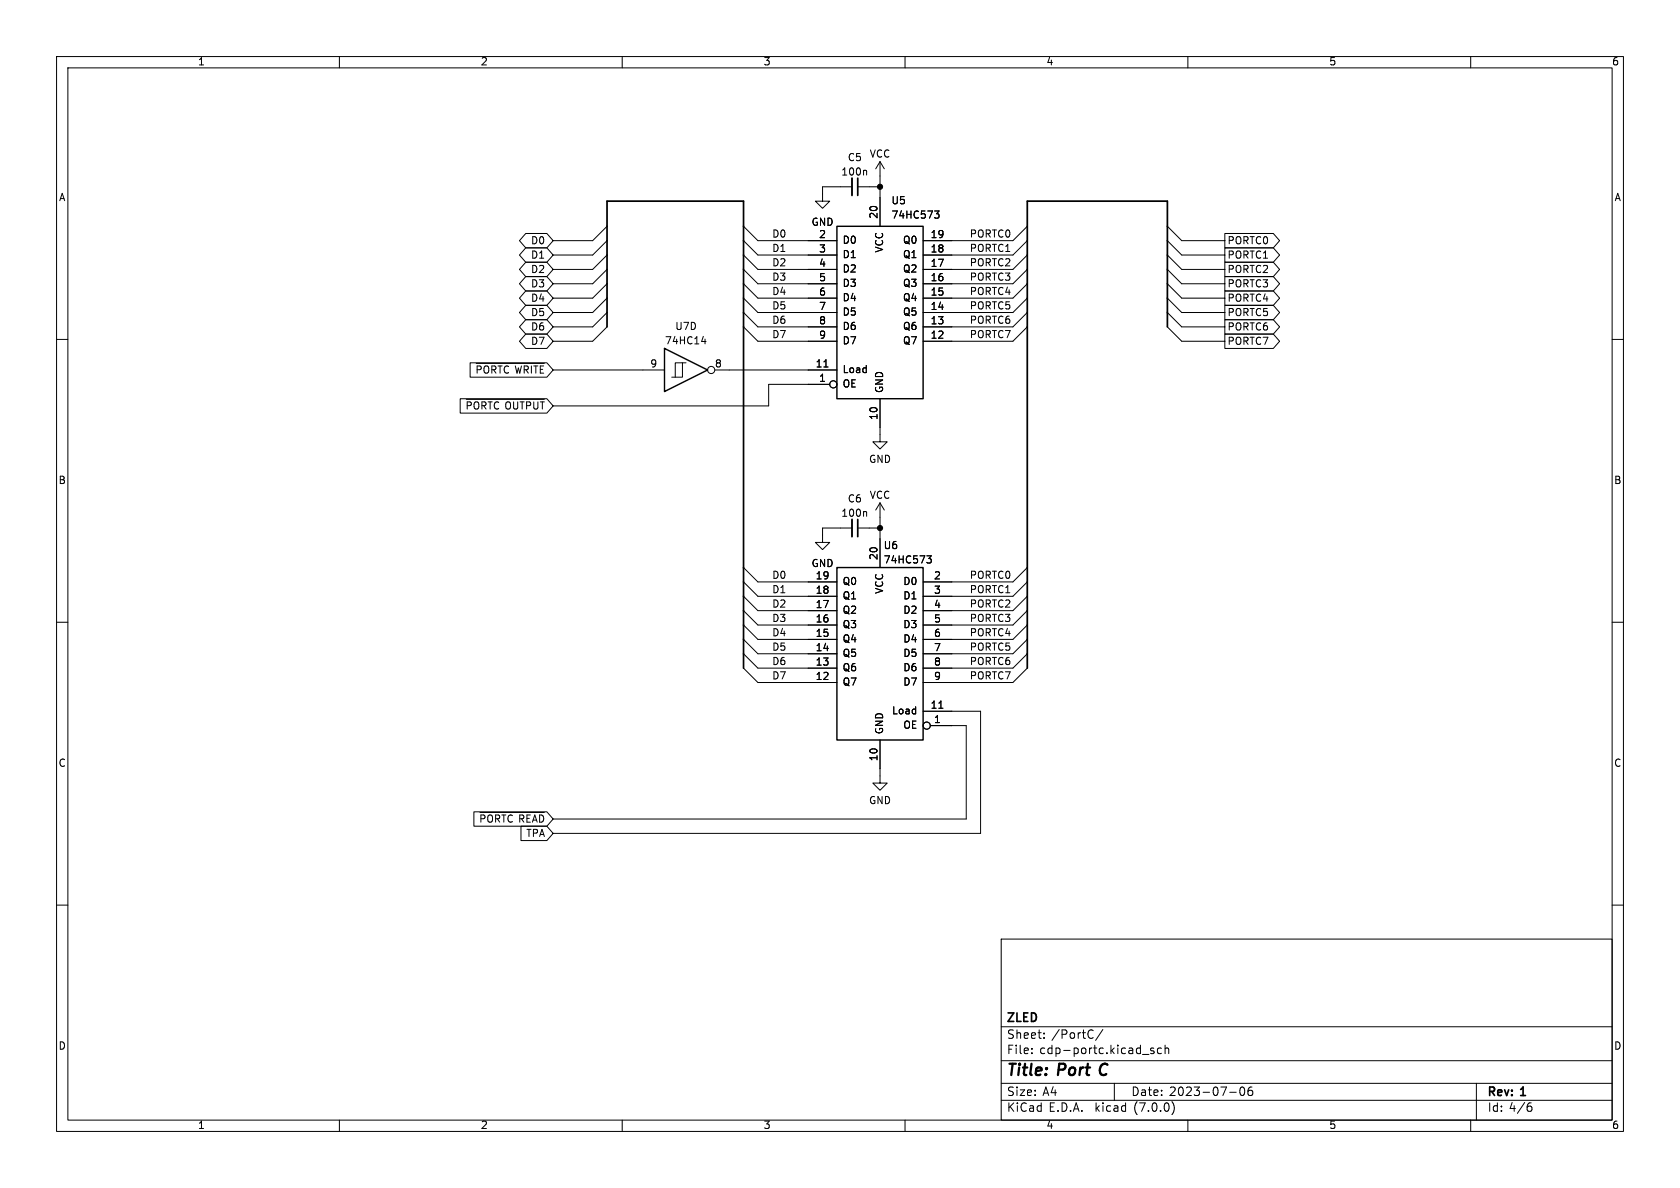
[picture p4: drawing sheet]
<svg xmlns="http://www.w3.org/2000/svg" width="297mm" height="210mm" viewBox="0 0 297 210" stroke-linecap="round" stroke-linejoin="round" font-family="sans-serif">
<g fill="none" stroke="#000" stroke-width=".18">
<path d="M10 10h277v190h-277zM12 12h273v186h-273zM60 10v2M110 10v2M160 10v2M210 10v2M260 10v2M150.6 33h-5.2v2.6h1.3l-1.3 1.2-1.3-1.2h1.3M151.6 33h4M153 30.1l.2 .2v.6M155.6 28.6l-.8 1.2M155.6 28.6v11.4"/>
<path d="M155.6 28.6l.7 1.2M165.2 37.3h.8l-.4 .5 .3 .1 .1 .4-.2 .3h-.4M10 60h2M92.9 48.9h3.8l1.1 1.3-1.1 1.2h-3.8l-1.1-1.2zM92.9 51.4h3.8l1.1 1.3-1.1 1.3h-3.8l-1.1-1.3zM92.9 56.5h3.8l1.1 1.3-1.1 1.3h-3.8l-1.1-1.3zM92.9 59.1h3.8l1.1 1.2-1.1 1.3h-3.8l-1.1-1.3zM92.9 54h3.8l1.1 1.2-1.1 1.3h-3.8l-1.1-1.3zM92.9 41.3h3.8l1.1 1.2-1.1 1.3h-3.8l-1.1-1.3zM92.9 46.4h3.8l1.1 1.2-1.1 1.3h-3.8l-1.1-1.3zM92.9 43.8h3.8l1.1 1.3-1.1 1.3h-3.8l-1.1-1.3zM107.3 57.8l-2.5 2.5h-7"/>
<path d="M107.3 55.2l-2.5 2.6h-7M107.3 52.7l-2.5 2.5h-7M107.3 50.2l-2.5 2.5h-7M107.3 47.6l-2.5 2.6h-7M107.3 45.1l-2.5 2.5h-7M107.3 42.5l-2.5 2.6h-7M107.3 40l-2.5 2.5h-7M124.6 59.9v.9M131.4 57.8l2.6 2.5h14M131.4 55.2l2.6 2.6h14M131.4 52.7l2.6 2.5h14M131.4 50.2l2.6 2.5h14"/>
<path d="M131.4 47.6l2.6 2.6h14M131.4 45.1l2.6 2.5h14M131.4 42.5l2.6 2.6h14M131.4 40l2.6 2.5h14M181.6 57.8l-2.5 2.5h-15.9M181.6 55.2l-2.5 2.6h-15.9M181.6 52.7l-2.5 2.5h-15.9M181.6 50.2l-2.5 2.5h-15.9M181.6 47.6l-2.5 2.6h-15.9M181.6 45.1l-2.5 2.5h-15.9M181.6 42.5l-2.5 2.6h-15.9M181.6 40l-2.5 2.5h-15.9"/>
<path d="M206.4 57.8l2.5 2.5h7.6M206.4 55.2l2.5 2.6h7.6M206.4 52.7l2.5 2.5h7.6M206.4 50.2l2.5 2.5h7.6M206.4 47.6l2.5 2.6h7.6M206.4 45.1l2.5 2.5h7.6M206.4 42.5l2.5 2.6h7.6M206.4 40l2.5 2.5h7.6M216.5 56.5h8.6l1.1 1.3-1.1 1.3h-8.6zM216.5 54h8.6l1.1 1.2-1.1 1.3h-8.6zM216.5 51.4h8.6l1.1 1.3-1.1 1.3h-8.6zM216.5 59.1h8.6l1.1 1.2-1.1 1.3h-8.6z"/>
<path d="M216.5 48.9h8.6l1.1 1.3-1.1 1.2h-8.6zM216.5 46.4h8.6l1.1 1.2-1.1 1.3h-8.6zM216.5 41.3h8.6l1.1 1.2-1.1 1.3h-8.6zM216.5 43.8h8.6l1.1 1.3-1.1 1.3h-8.6zM285 60h2M81.4 70.5h15.3l1.1 1.3-1.1 1.2h-15.3zM82.4 70.6h13.8M83.1 64.1h13.6l1.1 1.3-1.1 1.3h-13.6zM83.3 71.5l-.1-.4-.6-.1v1.3M83.8 71.5a.42 .42 0 0 1 .4-.5 .42 .42 0 0 1 .5 .5M84.2 64.2h12M85.1 65.1l-.1-.3-.6-.1v1.3"/>
<path d="M85.6 65.1a.42 .42 0 0 1 .4-.4 .42 .42 0 0 1 .4 .4M85.9 71.5l-.1-.4-.6-.1v1.3M86.3 71h.7M86.6 71v1.3M87.7 65.1l-.1-.3-.6-.1v1.3M88 64.7h.8M88.2 71.2l-.3-.2-.3 .1-.2 .5M88.4 64.7v1.3M89.4 71.5a.42 .42 0 0 1 .4-.5 .42 .42 0 0 1 .5 .5M89.9 64.8l-.2-.1-.3 .1-.3 .4M90.8 71v1.1M91.1 64.7l.3 1.3"/>
<path d="M91.5 71v1.1M91.9 71h.8M92.2 64.7l-.3 1.3M92.3 71v1.3M93.4 65.1l-.1-.3-.6-.1v1.3M93.8 71.5l-.1-.4-.6-.1v1.3M93.9 64.7v1.3M94.4 71v1.1M94.4 64.7h.7M94.7 64.7v1.3M95.1 71v1.1M95.5 71h.7"/>
<path d="M95.9 71v1.3M96.1 64.7h-.6v1.3M97.8 65.4h19.7M120.6 64.1h-1.2v2.6M121.3 64.1h-.7v2.6h-1.9M124 60.4h.8M126.4 65.4h21.6M145.7 64.9h.7M146.7 67.9h-10.8v3.9h-38.1M155.6 70.5v7.6h1.2l-1.2 1.3-1.3-1.3h1.3M150.6 93.3h-5.2v2.6h1.3l-1.3 1.3-1.3-1.3h1.3M151.6 93.3h4"/>
<path d="M153 90.4l.2 .2v.7M155.6 88.9v11.4M155.6 88.9l-.8 1.3M155.6 88.9l.7 1.3M163.9 98.3h.7l-.4 .4 .4 .2v.4l-.2 .2h-.4M10 110h2M131.4 118.1l2.6 2.6h14M131.4 115.6l2.6 2.5h14M131.4 113l2.6 2.6h14M131.4 110.5l2.6 2.5h14M131.4 108l2.6 2.5h14M131.4 105.4l2.6 2.6h14"/>
<path d="M131.4 102.9l2.6 2.5h14M131.4 100.3l2.6 2.6h14M181.6 118.1l-2.5 2.6h-15.9M181.6 115.6l-2.5 2.5h-15.9M181.6 113l-2.5 2.6h-15.9M181.6 110.5l-2.5 2.5h-15.9M181.6 108l-2.5 2.5h-15.9M181.6 105.4l-2.5 2.6h-15.9M181.6 102.9l-2.5 2.5h-15.9M181.6 100.3l-2.5 2.6h-15.9M285 110h2M155.6 130.8v7.6h1.2l-1.2 1.3-1.3-1.3h1.3"/>
<path d="M163.2 125.7h10.2v21.6h-75.6M164.5 128.3h6.3v16.5h-73M166 125.2h.7M10 160h2M83.8 143.5h12.9l1.1 1.3-1.1 1.3h-12.9zM84.8 143.6h11.4M85.7 144.5l-.1-.4h-.6v1.2M86.2 144.5a.42 .42 0 0 1 .4-.5 .42 .42 0 0 1 .5 .5M88.3 144.5l-.1-.4h-.6v1.2M88.7 144.1h.7M89.1 144.1v1.2M90.6 144.2l-.3-.1h-.3l-.2 .5"/>
<path d="M92.1 146h4.6l1.1 1.3-1.1 1.3h-4.6zM92.6 144.5l-.1-.4h-.6v1.2M93.8 144.1h-.6v1.2M94.1 145.3l.4-1.2 .5 1.2M96.1 144.6l-.2-.5h-.5v1.2M285 160h2M177 166h108v32h-108zM60 198v2M110 198v2M160 198v2M177 194.5h108M177 191.5h108"/>
<path d="M177 187.5h108M177 181.5h108M182.4 186.1v.2M182.4 185.3v.2M184.6 183.4v.2M184.6 182.6v.2M193 182.1l.3 .1M193.3 183.4l-.3 .2M195 182l-1.3 1.9M197 191.5v3M202 186.4h1.1M204 185.3h-.4l-.2 .2 .1 .2 .5 .1v.4h-.6"/>
<path d="M205.3 185.3h-.4l-.3 .2v.5l.2 .2h.5M206 185.4l.2-.1h.3l.1 1M206 184.8v1.5M207.2 194.8a1.74 1.74 0 0 1 0 2.2M210 198v2M217.4 193.1h1.1M219.4 192.2h.1a.81 .81 0 0 1 .6 .6 .81 .81 0 0 1-.3 .8l-.1 .1a.81 .81 0 0 1-.6-.7 .81 .81 0 0 1 .3-.8zM221.3 192.2a.59 .59 0 0 0-.7 .6v.6l.2 .2 .4 .1 .2-.2 .1-.5-.2-.2-.4-.1-.3 .3M260 198v2M261 191.5v6.5M270.3 195.5h.2l.3 .3v.5l-.5 .2M270.7 195h-.4"/>
<circle cx="125.7" cy="65.4" r=".63"/>
<circle cx="147.3" cy="67.9" r=".63"/>
<circle cx="163.8" cy="128.3" r=".63"/>
</g>
<path d="M194.5 188.9v.7" fill="none" stroke="#000" stroke-width=".4"/>
<path d="M150.6 31.5v3M150.6 91.8v3.1" fill="none" stroke="#000" stroke-width=".33"/>
<path d="M151.6 31.5v3M107.3 57.8v-22.2h24.1v82.5M206.4 57.8v-22.2h-24.8v82.5M151.6 91.8v3.1" fill="none" stroke="#000" stroke-width=".3"/>
<path d="M148 40h15.2v30.5h-15.2zM117.5 61.6l7.6 3.8-7.6 3.8zM148 100.3h15.2v30.5h-15.2z" fill="none" stroke="#000" stroke-width=".25"/>
<g fill="#000" stroke="#000" stroke-width=".18">
<circle cx="155.6" cy="33" r=".46"/>
<circle cx="155.6" cy="93.3" r=".46"/>
</g>
<g font-size="2.8">
<text x="178" y="190.8">Title:</text>
<text x="187.1" y="190.8">Port</text>
<text x="195.1" y="190.8">C</text>
</g>
<g font-size="2.1">
<text x="178" y="183.9">Sheet:</text>
<text x="178" y="181.1">ZLED</text>
<text x="185.9" y="183.9">/PortC/</text>
<text x="178" y="186.6">File:</text>
<text x="183.8" y="186.6">cdp-portc.kicad_sch</text>
<text x="178" y="196.8">KiCad</text>
<text x="178" y="194">Size:</text>
<text x="184.3" y="194">A4</text>
<text x="185.4" y="196.8">E.D.A.</text>
<text x="193.7" y="196.8">kicad</text>
<text x="200" y="194">Date:</text>
<text x="200.6" y="196.8">(7.0.0)</text>
<text x="206.7" y="194">2023-07-06</text>
<text x="263" y="194.2">Rev:</text>
<text x="263" y="196.8">Id: 4/6</text>
<text x="269" y="194.2">1</text>
</g>
<g font-size="1.8">
<text x="35" y="11.8">1</text>
<text x="85" y="11.8">2</text>
<text x="135" y="11.8">3</text>
<text x="185" y="11.8">4</text>
<text x="235" y="11.8">5</text>
<text x="285" y="11.8">6</text>
<text x="149.8" y="28.8">C5</text>
<text x="153.7" y="28.1">VCC</text>
<text x="10.4" y="35.8">A</text>
<text x="148.7" y="31.3">100n</text>
<text x="285.4" y="35.8">A</text>
<text x="143.4" y="40.2">GND</text>
<text x="155.3" y="38.7" transform="rotate(-90 155.3 38.7)">20</text>
<text x="157.5" y="36.4">U5</text>
<text x="157.5" y="38.9">74HC573</text>
<text x="93.8" y="43.5">D0</text>
<text x="93.8" y="46">D1</text>
<text x="136.5" y="44.7">D1</text>
<text x="136.5" y="42.2">D0</text>
<text x="136.5" y="47.3">D2</text>
<text x="144.7" y="42.3">2</text>
<text x="144.7" y="44.8">3</text>
<text x="144.7" y="47.4">4</text>
<text x="149" y="43.4">D0</text>
<text x="149" y="45.9">D1</text>
<text x="156.4" y="44.8" transform="rotate(-90 156.4 44.8)">VCC</text>
<text x="159.5" y="45.9">Q1</text>
<text x="159.5" y="43.4">Q0</text>
<text x="164.5" y="47.4">17</text>
<text x="164.5" y="44.8">18</text>
<text x="164.5" y="42.3">19</text>
<text x="171.4" y="44.7">PORTC1</text>
<text x="171.4" y="42.2">PORTC0</text>
<text x="171.4" y="47.3">PORTC2</text>
<text x="217" y="43.5">PORTC0</text>
<text x="217" y="46">PORTC1</text>
<text x="93.8" y="51.1">D3</text>
<text x="93.8" y="53.6">D4</text>
<text x="93.8" y="48.5">D2</text>
<text x="136.5" y="52.4">D4</text>
<text x="136.5" y="49.8">D3</text>
<text x="144.7" y="49.9">5</text>
<text x="144.7" y="52.5">6</text>
<text x="149" y="48.5">D2</text>
<text x="149" y="51">D3</text>
<text x="149" y="53.5">D4</text>
<text x="159.5" y="53.5">Q4</text>
<text x="159.5" y="51">Q3</text>
<text x="159.5" y="48.5">Q2</text>
<text x="164.5" y="52.5">15</text>
<text x="164.5" y="49.9">16</text>
<text x="171.4" y="49.8">PORTC3</text>
<text x="171.4" y="52.4">PORTC4</text>
<text x="217" y="53.6">PORTC4</text>
<text x="217" y="51.1">PORTC3</text>
<text x="217" y="48.5">PORTC2</text>
<text x="93.8" y="58.7">D6</text>
<text x="93.8" y="56.2">D5</text>
<text x="119.3" y="58.6">U7D</text>
<text x="136.5" y="57.4">D6</text>
<text x="136.5" y="60">D7</text>
<text x="136.5" y="54.9">D5</text>
<text x="144.7" y="55">7</text>
<text x="144.7" y="57.5">8</text>
<text x="149" y="56.1">D5</text>
<text x="149" y="58.6">D6</text>
<text x="159.5" y="58.6">Q6</text>
<text x="159.5" y="56.1">Q5</text>
<text x="164.5" y="57.5">13</text>
<text x="164.5" y="55">14</text>
<text x="171.4" y="57.4">PORTC6</text>
<text x="171.4" y="60">PORTC7</text>
<text x="171.4" y="54.9">PORTC5</text>
<text x="217" y="58.7">PORTC6</text>
<text x="217" y="56.2">PORTC5</text>
<text x="93.8" y="61.2">D7</text>
<text x="114.9" y="65.2">9</text>
<text x="117.5" y="61.2">74HC14</text>
<text x="126.3" y="65.2">8</text>
<text x="144.1" y="65.2">11</text>
<text x="144.7" y="60.1">9</text>
<text x="149" y="61.2">D7</text>
<text x="159.5" y="61.2">Q7</text>
<text x="164.5" y="60.1">12</text>
<text x="217" y="61.2">PORTC7</text>
<text x="83.9" y="66.9">~{PORTC WRITE}</text>
<text x="144.7" y="67.7">1</text>
<text x="149" y="68.8">OE</text>
<text x="149" y="66.2">Load</text>
<text x="156.4" y="69.5" transform="rotate(-90 156.4 69.5)">GND</text>
<text x="82.2" y="73.3">~{PORTC OUTPUT}</text>
<text x="155.3" y="74.3" transform="rotate(-90 155.3 74.3)">10</text>
<text x="153.6" y="82.1">GND</text>
<text x="10.3" y="85.8">B</text>
<text x="149.8" y="89.1">C6</text>
<text x="153.7" y="88.5">VCC</text>
<text x="285.3" y="85.8">B</text>
<text x="148.7" y="91.6">100n</text>
<text x="143.4" y="100.5">GND</text>
<text x="155.3" y="99.1" transform="rotate(-90 155.3 99.1)">20</text>
<text x="156.2" y="97.3">U6</text>
<text x="156.2" y="99.9">74HC573</text>
<text x="136.5" y="102.5">D0</text>
<text x="136.5" y="105.1">D1</text>
<text x="136.5" y="107.6">D2</text>
<text x="144.1" y="107.7">17</text>
<text x="144.1" y="105.2">18</text>
<text x="144.1" y="102.6">19</text>
<text x="149" y="106.2">Q1</text>
<text x="149" y="103.7">Q0</text>
<text x="156.4" y="105.1" transform="rotate(-90 156.4 105.1)">VCC</text>
<text x="159.6" y="103.7">D0</text>
<text x="159.6" y="106.2">D1</text>
<text x="165.1" y="102.6">2</text>
<text x="165.1" y="105.2">3</text>
<text x="165.1" y="107.7">4</text>
<text x="171.4" y="107.6">PORTC2</text>
<text x="171.4" y="102.5">PORTC0</text>
<text x="171.4" y="105.1">PORTC1</text>
<text x="136.5" y="110.1">D3</text>
<text x="136.5" y="112.7">D4</text>
<text x="144.1" y="112.8">15</text>
<text x="144.1" y="110.2">16</text>
<text x="149" y="113.9">Q4</text>
<text x="149" y="111.3">Q3</text>
<text x="149" y="108.8">Q2</text>
<text x="159.6" y="108.8">D2</text>
<text x="159.6" y="111.3">D3</text>
<text x="159.6" y="113.9">D4</text>
<text x="165.1" y="110.2">5</text>
<text x="165.1" y="112.8">6</text>
<text x="171.4" y="112.7">PORTC4</text>
<text x="171.4" y="110.1">PORTC3</text>
<text x="136.5" y="117.8">D6</text>
<text x="136.5" y="115.2">D5</text>
<text x="144.1" y="117.9">13</text>
<text x="144.1" y="115.3">14</text>
<text x="149" y="118.9">Q6</text>
<text x="149" y="116.4">Q5</text>
<text x="159.6" y="116.4">D5</text>
<text x="159.6" y="118.9">D6</text>
<text x="165.1" y="115.3">7</text>
<text x="165.1" y="117.9">8</text>
<text x="171.4" y="117.8">PORTC6</text>
<text x="171.4" y="115.2">PORTC5</text>
<text x="136.5" y="120.3">D7</text>
<text x="144.1" y="120.4">12</text>
<text x="149" y="121.5">Q7</text>
<text x="159.6" y="121.5">D7</text>
<text x="164.5" y="125.5">11</text>
<text x="165.1" y="120.4">9</text>
<text x="171.4" y="120.3">PORTC7</text>
<text x="156.4" y="129.8" transform="rotate(-90 156.4 129.8)">GND</text>
<text x="157.6" y="126.6">Load</text>
<text x="159.6" y="129.1">OE</text>
<text x="165.1" y="128">1</text>
<text x="10.3" y="135.8">C</text>
<text x="155.3" y="134.6" transform="rotate(-90 155.3 134.6)">10</text>
<text x="285.3" y="135.8">C</text>
<text x="153.6" y="142.4">GND</text>
<text x="84.6" y="146.3">~{PORTC READ}</text>
<text x="92.9" y="148.2">TPA</text>
<text x="10.3" y="185.8">D</text>
<text x="285.3" y="185.8">D</text>
<text x="35" y="199.8">1</text>
<text x="85" y="199.8">2</text>
<text x="135" y="199.8">3</text>
<text x="185" y="199.8">4</text>
<text x="235" y="199.8">5</text>
<text x="285" y="199.8">6</text>
</g>
</svg>
